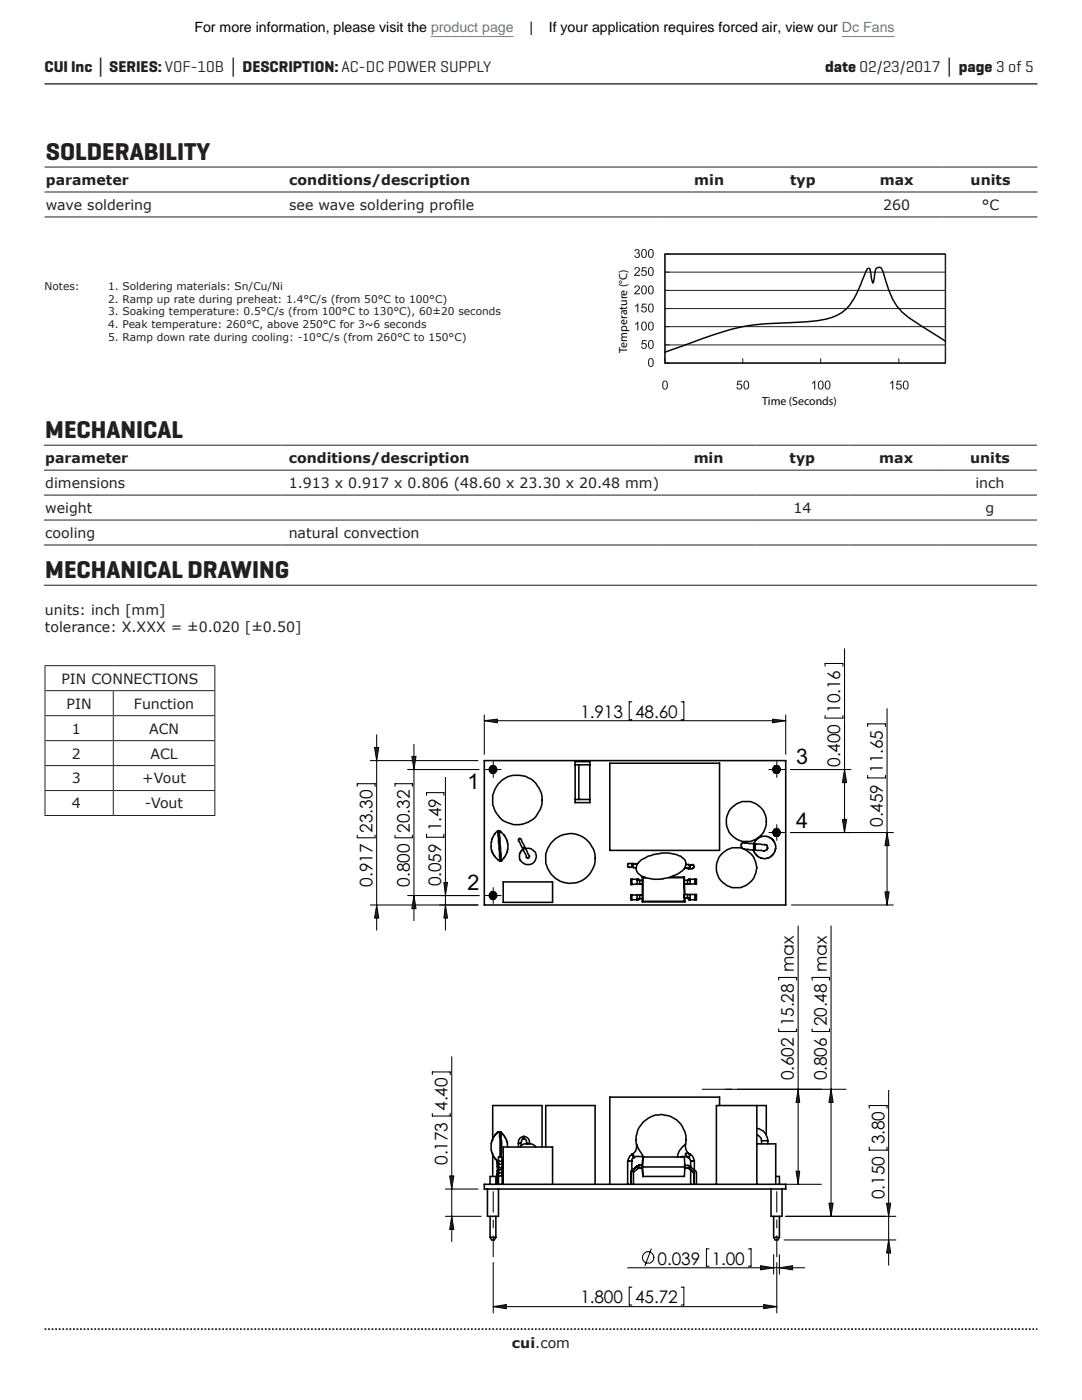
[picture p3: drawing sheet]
<svg xmlns="http://www.w3.org/2000/svg" width="216mm" height="279mm" viewBox="0 0 216 279" stroke-linecap="round" stroke-linejoin="round" font-family="sans-serif">
<path d="M8.9 16.7h198.1" fill="none" stroke="#231f20" stroke-width=".26"/>
<path d="M8.9 265.3h198.1" fill="none" stroke="#231f20" stroke-width=".35" stroke-dasharray=".4 .4 .4 .4 .4 .4" stroke-dashoffset=".7" stroke-linecap="butt"/>
<path d="M8.9 33.3h198.1M8.9 38.3h198.1M8.9 43.3h198.1" fill="none" stroke="#231f20" stroke-width=".2"/>
<path d="M132.7 50.7h55.9v21.8h-55.9z" fill="#fff"/>
<path d="M132.7 58h55.9M132.7 54.3h55.9M188.6 50.7h-55.9v21.8h.9M132.7 68.8h55.9M132.7 65.2h55.9M132.7 61.6h55.9M132.7 71.6v.9h55.9M148.2 71.6v.9M163.8 71.6v.9M179.3 71.6v.9" fill="none" stroke="#211d1e" stroke-width=".2"/>
<path d="M132.7 50.7h55.9v21.8h-55.9z" fill="none" stroke="#211d1e" stroke-width=".29"/>
<path d="M173.2 53.6l-.9 1.9a19 19 0 0 1-3.6 6.3 11.4 11.4 0 0 1-6.8 2.3l-8.9 .5a39.8 39.8 0 0 0-12.7 2.9l-7.6 2.8M173.4 53.5l.2 .1 .6 2.9 .2-.7a4.4 4.4 0 0 1 .5-2.3 .72 .72 0 0 1 1.2 .4l.6 2a13 13 0 0 0 3.9 6.9l1.8 1.3 6.2 4" fill="none" stroke="#040503" stroke-width=".29"/>
<g fill="#211d1e">
<path d="M129.7 71.7a.97 .97 0 0 0 .2 1.4 .92 .92 0 0 0 0-1.5zM129.6 71.5a.54 .54 0 0 1 .8 .5v.3a.6 .6 0 0 1-.3 .9 .6 .6 0 0 1-.8-.5v-.6z"/>
<path d="M129.7 68.1a.97 .97 0 0 0 .2 1.4 .92 .92 0 0 0 0-1.5zM129.6 67.9a.54 .54 0 0 1 .8 .4v.4a.6 .6 0 0 1-.3 .9 .6 .6 0 0 1-.8-.5v-.6zM128.1 67.9h.9v.2h-.7l-.1 .5a.59 .59 0 0 1 .8 .2 .59 .59 0 0 1-.3 .8 .59 .59 0 0 1-.8-.5h.2a.39 .39 0 0 0 .6 .2 .39 .39 0 0 0 .1-.6 .39 .39 0 0 0-.6 .1h-.2z"/>
<path d="M129.7 64.4a.97 .97 0 0 0 .2 1.4 .92 .92 0 0 0 0-1.4zM129.6 64.3a.54 .54 0 0 1 .8 .4v.4a.6 .6 0 0 1-.3 .8 .6 .6 0 0 1-.8-.4v-.7zM128.3 64.4a.97 .97 0 0 0 .2 1.4 .92 .92 0 0 0 0-1.4zM128.2 64.3a.54 .54 0 0 1 .8 .4l.1 .4a.6 .6 0 0 1-.4 .8 .6 .6 0 0 1-.7-.4l-.1-.7zM126.7 64.6l.7-.4v1.7h-.2v-1.3l-.5 .2z"/>
<path d="M129.7 60.8a.97 .97 0 0 0 .2 1.4 .92 .92 0 0 0 0-1.5zM129.6 60.7a.54 .54 0 0 1 .8 .4v.4a.6 .6 0 0 1-.3 .8 .6 .6 0 0 1-.8-.4v-.7zM128.1 60.6h.9v.2h-.7l-.1 .5a.59 .59 0 0 1 .8 .3 .59 .59 0 0 1-.3 .8 .59 .59 0 0 1-.8-.5h.2a.39 .39 0 0 0 .6 .1 .39 .39 0 0 0 .1-.6 .39 .39 0 0 0-.6 .1h-.2zM126.7 61l.7-.4v1.7h-.2v-1.3l-.5 .2z"/>
<path d="M129.7 57.2a.97 .97 0 0 0 .2 1.4 .92 .92 0 0 0 0-1.5zM129.6 57.1a.54 .54 0 0 1 .8 .4v.4a.6 .6 0 0 1-.3 .8 .6 .6 0 0 1-.8-.4v-.7zM128.3 57.2a.97 .97 0 0 0 .2 1.4 .92 .92 0 0 0 0-1.5zM128.2 57.1a.54 .54 0 0 1 .8 .4l.1 .4a.6 .6 0 0 1-.4 .8 .6 .6 0 0 1-.7-.4l-.1-.7zM126.7 57.1a.58 .58 0 0 1 .9 .1 .58 .58 0 0 1-.3 .9l-.5 .4h.9v.2h-1.2l.2-.4a.94 .94 0 0 0 .7-1.1h-.4l-.2 .3h-.2z"/>
<path d="M129.7 53.5a.97 .97 0 0 0 .2 1.4 .92 .92 0 0 0 0-1.4zM129.6 53.4a.54 .54 0 0 1 .8 .4v.4a.6 .6 0 0 1-.3 .8 .6 .6 0 0 1-.8-.4v-.7zM128.1 53.3h.9v.2h-.7l-.1 .5a.59 .59 0 0 1 .8 .3 .59 .59 0 0 1-.3 .8 .59 .59 0 0 1-.8-.5h.2a.39 .39 0 0 0 .6 .2 .39 .39 0 0 0 .1-.7 .39 .39 0 0 0-.6 .2l-.2-.1zM126.7 53.4a.58 .58 0 0 1 .9 .2 .58 .58 0 0 1-.3 .8l-.5 .5h.9v.2h-1.2l.2-.4a.94 .94 0 0 0 .7-1.1l-.4-.1-.2 .3h-.2z"/>
<path d="M129.7 49.9a.97 .97 0 0 0 .2 1.4 .92 .92 0 0 0 0-1.4zM129.6 49.8a.54 .54 0 0 1 .8 .4v.4a.6 .6 0 0 1-.3 .8 .6 .6 0 0 1-.8-.4v-.7zM128.3 49.9a.97 .97 0 0 0 .2 1.4 .92 .92 0 0 0 0-1.4zM128.2 49.8a.54 .54 0 0 1 .8 .4l.1 .4a.6 .6 0 0 1-.4 .8 .6 .6 0 0 1-.7-.4l-.1-.7zM126.8 49.8a.48 .48 0 0 1 .7 0 .48 .48 0 0 1-.1 .7 .55 .55 0 0 1 0 1 .55 .55 0 0 1-.8-.5h.2a.36 .36 0 0 0 .4 .3 .36 .36 0 0 0 .3-.5 .36 .36 0 0 0-.5-.2v-.2a.31 .31 0 0 0 .4-.2 .31 .31 0 0 0-.3-.4 .31 .31 0 0 0-.3 .4l-.2-.1z"/>
<path d="M180.6 76.2a.97 .97 0 0 0 .1 1.4 .92 .92 0 0 0 0-1.5zM180.4 76a.54 .54 0 0 1 .9 .5v.3a.6 .6 0 0 1-.3 .9 .6 .6 0 0 1-.8-.5v-.6zM179 76h.9v.2h-.7l-.1 .5a.59 .59 0 0 1 .8 .2 .59 .59 0 0 1-.4 .8 .59 .59 0 0 1-.7-.4l.2-.1a.39 .39 0 0 0 .6 .2 .39 .39 0 0 0 0-.6 .39 .39 0 0 0-.6 .1h-.2zM177.6 76.4l.6-.5v1.8h-.2v-1.4l-.4 .3zM165 76.2a.97 .97 0 0 0 .1 1.4 .92 .92 0 0 0 0-1.5zM164.8 76a.54 .54 0 0 1 .9 .5v.3a.6 .6 0 0 1-.3 .9 .6 .6 0 0 1-.8-.5v-.6zM163.6 76.2a.97 .97 0 0 0 .2 1.4 .92 .92 0 0 0 0-1.5zM163.5 76a.54 .54 0 0 1 .8 .5l.1 .3a.6 .6 0 0 1-.4 .9 .6 .6 0 0 1-.8-.5v-.6zM162 76.4l.7-.5v1.8h-.2v-1.4l-.5 .3zM148.8 76.2a.97 .97 0 0 0 .1 1.4 .92 .92 0 0 0 0-1.5zM148.6 76a.54 .54 0 0 1 .9 .5v.3a.6 .6 0 0 1-.3 .9 .6 .6 0 0 1-.8-.5v-.6zM147.2 76h.8v.2h-.7l-.1 .5a.59 .59 0 0 1 .9 .2 .59 .59 0 0 1-.4 .8 .59 .59 0 0 1-.7-.4l.2-.1a.39 .39 0 0 0 .6 .2 .39 .39 0 0 0 0-.6 .39 .39 0 0 0-.6 .1h-.2zM132.5 76.2a.97 .97 0 0 0 .2 1.4 .92 .92 0 0 0 0-1.5zM132.4 76a.54 .54 0 0 1 .8 .5l.1 .3a.6 .6 0 0 1-.4 .9 .6 .6 0 0 1-.7-.5l-.1-.6z"/>
</g>
<g fill="none" stroke="#231f20" stroke-width=".2">
<path d="M8.8 88.8h198.1M8.8 98.8h198.1M8.8 93.8h198.1M8.8 103.8h198.1M8.8 108.8h198.1M8.8 116.8h198.1M8.9 132.8h34.1M8.9 137.8h34.1M9 132.9v4.9M9 137.9v4.8M22.6 137.9v4.8M42.9 132.9v4.9"/>
<path d="M42.9 137.9v4.8M8.9 142.8h34.1M8.9 147.8h34.1M8.9 152.8h34.1M8.9 157.8h34.1M9 142.9v4.8M9 147.9v4.8M9 152.9v4.8M9 157.9v4.8M22.6 142.9v4.8M22.6 147.9v4.8M22.6 152.9v4.8"/>
<path d="M22.6 157.9v4.8M42.9 142.9v4.8M42.9 147.9v4.8M42.9 152.9v4.8M42.9 157.9v4.8M8.9 162.8h34.1"/>
</g>
<g fill="none" stroke="#040503" stroke-width=".31">
<path d="M96.6 151.8h60.2v28.8h-60.2zM98 153.3a.44 .44 0 0 1 .7 .1 .44 .44 0 0 1-.4 .6 .56 .56 0 0 1-.3-.7zM114.8 152h2.9v8.2h-2.9zM114.8 159.6h2.9M114.8 152.6h2.9M115.5 152.6v7M121.7 152.3h21.9v17.4h-21.9zM154.5 153.1h.1a.47 .47 0 0 1 .4-.3 .47 .47 0 0 1 .4 .4 .59 .59 0 0 1 0 .8 .59 .59 0 0 1-.8 0h-.1a.63 .63 0 0 1 0-.9zM154.7 153.2a.46 .46 0 0 1 .6 0 .46 .46 0 0 1 0 .6 .46 .46 0 0 1-.6 .1 .42 .42 0 0 1 0-.7zM154.7 153.5a.27 .27 0 0 1 .4-.1 .27 .27 0 0 1 0 .4h-.3zM97.9 178.5l.1-.1a.45 .45 0 0 1 .6-.2 .45 .45 0 0 1 .2 .5 .48 .48 0 0 1-.5 .4 .48 .48 0 0 1-.4-.6zM98 169a1.76 1.76 0 0 0 .4 1.3l.2 .6 1.1 .9"/>
<path d="M99.4 165.8l.1-.1 .2 .1 .4 6M99.4 165.8l.3 5.3 .1 .7h.3M99.4 165.8l-.8 .7-.5 1-.1 1.4M99.6 165.8h.2l.1 .2a3.6 3.6 0 0 1 .2 5.7v.1M100.4 176h9.9v4.1h-9.9zM103.4 167.6l.3-.3 .4 .3 .6 1.5M103.4 167.7l.9 1.6M104.3 169.3l.1 .2M104.4 169.5l.7 1.6M104.4 169.5l.4-.3 .6 1.4a.36 .36 0 0 1 .2 .5 .36 .36 0 0 1-.6 0M104.4 169.6a1.29 1.29 0 0 0-.7 1.7l.1 .4M104.7 169.1l-.4 .2"/>
<path d="M104.7 169.1l.1 .2M104.9 169.4a1.64 1.64 0 0 1 2.1 1.7 1.68 1.68 0 0 1-1.3 1.4 1.68 1.68 0 0 1-1.8-.8M125.7 173.1h.6M126.1 175.5h-.2v1h.2M126.1 178.6h-.2v1h.2M126.1 178.6h1M126.1 175.5h1.3v.2M126.1 175.5v1M126.1 178.6v1M126.3 173.1l.6 .2M126.3 172.3h-.4a.45 .45 0 0 0-.7 .3 .45 .45 0 0 0 .5 .6M126.3 172.3l-.2 .3v.4l.2 .1"/>
<path d="M126.3 172.3l.8 .1M127.1 172.4h-.4l-.6 .5 .1 .2h.2M127.1 178.6h.6M127.1 179.4h.6M127.1 175.7h.6M127.1 176.4h.6M127.1 175.5v.9M127.1 178.6v1M127.1 176.4l-1 .1M127.2 172.3l-.1 .1M127.4 179.4v.2h-1.3M127.7 171.9a8.6 8.6 0 0 1 8.1-1l.3 .3a1.59 1.59 0 0 1 .8 1.5 1.59 1.59 0 0 1-1.1 1.3 8.4 8.4 0 0 1-7.8 .8l-.3-.3a1.51 1.51 0 0 1 0-2.6z"/>
<path d="M127.7 175.7h.5M127.7 176.4h.5M127.7 175.7v.7M127.7 178.6v.8M127.7 178.6h.5M127.7 179.4h.5M128.2 175.1l.1 .1M128.2 175.1h.3M128.2 180h8.5M128.2 175.1v4.9M128.3 179.9h8.3M128.3 175.2v4.7"/>
<path d="M128.3 175.2h.5M128.3 179.9l-.1 .1M133.5 175.2h3M133.8 175.1h2.8M136.5 175.2l.1 4.7M136.6 175.1l-.1 .1M136.6 175.1v1.3M136.6 176.4l.1 2.1M136.6 179.9l.1 .1M136.6 175.7h.6M136.6 176.4h.6M136.7 179.2v.8"/>
<path d="M136.8 173.3l-.2 .1M136.8 173.3l.7 .1M136.9 172.4l.5 .1M137.2 175.7h.5M137.2 176.4h.5M137.2 178.5h.5M137.2 179.2h.5M137.2 178.5h-.6v.7h.6M137.2 175.7v.7M137.2 178.5v.7M137.4 172.5l.3 .3v.2l-.9 .3M137.4 172.5h.1"/>
<path d="M137.4 179.2v.4h1.3M137.5 172.5l.6 .1M137.5 172.5a.52 .52 0 0 1 0 .9M137.7 178.5h1M137.7 175.5v.9M137.7 178.5v1.1M137.7 176.4h1M138.1 172.5a.32 .32 0 0 1 .4 .2 .32 .32 0 0 1-.1 .4l-.3 .3h-.6M138.7 175.5h.3v.9h-.3M138.7 178.5h.3v1.1h-.3M138.7 175.5h-1.3v.2M138.7 175.5v.9"/>
<path d="M138.7 178.5v1.1M143.8 170.7a4 4 0 0 1 6.6 .5 4 4 0 0 1-3 5.9 4 4 0 0 1-4.3-5zM145.8 161.4a4 4 0 0 1 6.6 .6 4 4 0 0 1-3 5.9 4 4 0 0 1-4.4-5zM148.5 169.5l1.8 .1M150.3 169.6h.4M150.4 168.4l-1.7-.2a.59 .59 0 0 0-.8 .3 .59 .59 0 0 0 .3 .8M150.4 168.4l-.1 1.2M150.4 168.4l.4 .1M150.5 168.4l.2-.7 .4-.3a2.75 2.75 0 0 1 1.9-.5l1 .4 .3 .4a2.15 2.15 0 0 1-.2 3.1 2.27 2.27 0 0 1-3.7-1.2v-.1M150.8 168.5l1.5 .1a.54 .54 0 0 1 .7 .2l.2 .4h-.1M150.8 168.5l-.1 1.1M153.2 169.3l-.3 .3a.69 .69 0 0 1-.9 .1l-1.3-.1"/>
<path d="M154.7 165.7h.1a.42 .42 0 0 1 .4 0 .42 .42 0 0 1 .2 .5v.1a.47 .47 0 0 1-.6 .2 .47 .47 0 0 1-.2-.7zM96.6 236.4h60.2v.9h-60.2zM97.3 237.3v5.4h2.2v-5.4M97.8 236.4v-1.6h1.1v1.6M98.3 227.6v-7h9.9v8.3M98.3 230.2v4.6M99.2 234.3v.4M99.2 231.7v.5M99.2 234.3l.3 .2M99.2 234.7h.3M99.2 232.2l.1 .7M99.2 231.5v.2"/>
<path d="M99.2 234.7v1.7M99.2 234.7h.1M99.2 231.7h.1M99.3 232.9v.7M99.3 233.6l.2 .2M99.3 233.6l-.1 .7M99.3 233.6h.1M99.5 234.3v.4M99.5 231.7v.5M99.5 232.8l-.1 .1 .1 .7M99.5 234.7h.7M99.5 234.3a.42 .42 0 0 1 .7 0"/>
<path d="M99.5 231.7h.7M99.5 232.2a.42 .42 0 0 0 .7 0M99.5 233.6a.42 .42 0 0 1 .7 0M99.5 232.8l.3 .3 .4-.2M99.5 232.7l-.2 .2M99.5 232l-.3 .2M99.5 232.2v.6M99.5 233.6v.7M99.5 234.7v1.7M99.5 233.6h.1M99.5 234.7h.1M99.5 232.2h.1"/>
<path d="M99.6 225.9h.3M99.6 225.9l.2 1.4-.1 3.6M99.6 225.9h.1M99.6 225.9h-.2l-.7 .6-.7 1.6v1.5l.5 1.3 .9 .8h-.2M99.7 230.9h-.2v.8M99.7 230.9h.3M99.8 225.9l.7 .6 .4 .6 .3 .9 .2 .9M99.9 225.9l.2 1.9-.1 3.1M99.9 225.9h.1M100 230.9h.2v.8M100.2 234.3v.4M100.2 231.7v.5"/>
<path d="M100.2 232.9v.7M100.2 232.2v.7M100.2 233.6v.7M100.2 234.7v1.7M100.4 231.4l-.2 .1M100.4 236.4v-7.5h9.9v7.5M103.4 228.2h.6M103.4 228.2h.1M103.4 228.2v.7M104 228.2v.5M104.5 226.8l-.2 .1v.2l.2 .1M104.5 226.8a1.15 1.15 0 0 0-1.1 1.4"/>
<path d="M104.5 227.2l-.4 .4-.1 .6M104.5 226.8h.1M104.5 227.2h.1M104.6 226.8h-.2v.3l.2 .1M104.6 226.8a1.15 1.15 0 0 1 1 1.4M104.6 227.2l.4 .4 .1 .6M105.1 228.2h.5M105.1 228.3h.5M105.1 228.3a1.08 1.08 0 0 0-1.2 .6M105.1 228.2v.1M105.6 228.3a1.37 1.37 0 0 1 1.3 .6M105.6 228.2v.1"/>
<path d="M108.9 228.9v-8.3h9.8v15.8M125.2 231.7h.9M125.2 231.7v4.7M125.9 234.2v2.2M125.9 234.2h.1M126.1 230.4l-.4 .3-.5 1M126.1 230.4l.4 .6M126.1 233.6l-.2 .2v.4M126.1 231.7v1.9M126.1 230.4h.1M126.1 233.6h.1M126.2 230.4h-.1l.3 .1 .1 .2v.3"/>
<path d="M126.5 231l.4-.2h1.1l.3 .2M126.5 231l-.3 .2-.1 .5M126.5 231h.1M127 228.5a5 5 0 0 1 4.5-6 5 5 0 0 1 5.4 5.2l-.1 .8M127 228.5v.6l-.2 .7-.6 .6M127 228.5l1.4 2.4M127.1 232.8l-1 .8M127.1 232.8l.3 .3M127.1 232.8h.1M127.4 233.1l-1 .8v2.5M127.4 233.1h.8M127.7 232.6l-.6 .2"/>
<path d="M127.7 232.6h.5M128.2 232.6v.5M128.2 232.9l.1 1.9M128.2 232.9h8.5M128.2 233.1l.1 1.7M128.3 230.9l-.1 1.7M128.3 230.9h8.3l.1 2M128.3 230.9l-.1 2M135.8 230.9l1-.1 .5 .2M136.6 233.1h.8M136.6 232.6h.8l.3 .2M136.7 232.9l-.1 1.9h-8.3"/>
<path d="M136.8 228.5l.2 1.1 .6 .8M136.8 228.5v-.1a3.5 3.5 0 0 0-1.6 2.5M137.3 231h.1M137.4 231l.4 .7M137.4 233.1l.9 .8M137.4 233.1h.1M137.6 230.4l-.4-.2h-.4v.2l.5 .6M137.6 230.4h.1M137.7 230.4l.6 .6 .2 .7M137.7 230.4l-.3 .6M137.7 232.8l1.3 1.1v2.5M137.7 232.8h.1"/>
<path d="M137.7 232.8l-.3 .3M137.8 231.7h.7M137.8 231.7v1.2M137.8 233.5v2.9M138.3 233.9l.1 .3M138.3 233.9h.1M138.4 234.2h.1M138.4 234.2v2.2M138.5 231.7v1.8M143.6 220.6v-1.6h-21.9v17.4M151 228.3h3.8v8.1M151 220.6v15.8"/>
<path d="M151 220.6h-8.1v15.8M151 220.6h1.9v5.9M151 225.2a2.53 2.53 0 0 1 2.2 2.5M151 226.5a1.39 1.39 0 0 1 1 1.2M152 227.7v.6M152 227.7h1.2M153.2 227.7v.6M153.8 237.3v5.4h2.2v-5.4M154.8 234.8h.7v1.6M97.8 246.9l.3 .6h.5l.3-.6M97.8 242.7v4.2M97.8 246.9h1.1"/>
<path d="M98.9 242.7v4.2M154.4 246.9l.3 .6h.5l.3-.6M154.4 242.7v4.2M154.4 246.9h1.1M155.5 242.7v4.2"/>
<circle cx="98.3" cy="153.6" r=".22"/>
<circle cx="98.4" cy="153.6" r=".6"/>
<circle cx="98.4" cy="153.6" r=".78"/>
<circle cx="103.2" cy="159.7" r="5"/>
<circle cx="154.9" cy="153.6" r=".78"/>
<circle cx="98.3" cy="178.7" r=".6"/>
<circle cx="98.4" cy="178.7" r=".26"/>
<circle cx="98.4" cy="178.7" r=".78"/>
<circle cx="113.8" cy="171.3" r="4.9"/>
<circle cx="154.9" cy="166.1" r=".25"/>
<circle cx="154.9" cy="166.2" r=".78"/>
<circle cx="155" cy="166.2" r=".61"/>
</g>
<path d="M155.4 195.6v-.5h3.5v.5M159.3 184.8v51.6M162.1 195.6v-.5h3.4v.5M165.8 184.8v57.9M140.1 217.4h28.7M155.4 205.3v.6h3.5v-.6M162.1 205.3v.6h3.4v-.6M156.9 236.4h7M156.8 242.7h19.9" fill="none" stroke="#040503" stroke-width=".21"/>
<path d="M159.3 217.4l.3 2.6h-.8z" fill="#231f20"/>
<path d="M159.3 217.4l.3 2.6h-.8z" fill="none" stroke="#040503" stroke-width=".2"/>
<path d="M158.8 233.7h.8l-.3 2.7z" fill="#231f20"/>
<path d="M158.8 233.7h.8l-.3 2.7z" fill="none" stroke="#040503" stroke-width=".2"/>
<path d="M165.4 240.1h.8l-.4 2.6z" fill="#231f20"/>
<path d="M165.4 240.1h.8l-.4 2.6z" fill="none" stroke="#040503" stroke-width=".2"/>
<path d="M165.8 217.4l.4 2.6h-.8z" fill="#231f20"/>
<path d="M165.8 217.4l.4 2.6h-.8z" fill="none" stroke="#040503" stroke-width=".2"/>
<g fill="none" stroke="#040503" stroke-width=".21">
<path d="M164.6 132.9v-.5h3.6v.5M168.5 129.5v36.7M71.3 156.9v-.5h3.5v.5M73.9 151.8h21.5M75.2 146.7v38.9M78.8 156.9v-.5h3.5v.5M81.3 153.6h14.3M82.6 148.5v35.3M85.1 158.7v-.5h3.5v.5M88.9 155.1v30.5M96.6 143.8h60.2M96.6 142.7v7.8"/>
<path d="M96.8 153.6h3.2M98.4 152v3.1M126.1 140.1h-.5v3.5h.5M135.9 140.1h.6v3.5h-.6M153.4 153.6h3.2M155 152v3.1M156.8 142.7v7.8M157.7 153.6h12.1M164.6 142.8v.5h3.6v-.5M173.1 154.7v.6h3.6v-.6M173.1 145v-.5h3.6v.5M177 141.4v39.2"/>
<path d="M71.3 166.7v.5h3.5v-.5M78.8 166.7v.5h3.5v-.5M81.3 178.7h14.3M85.1 166.5v.6h3.5v-.6M96.8 178.7h3.2M98.4 177.2v3.1M153.4 166.2h3.2M155 164.6v3.1M157.7 166.2h20.6M73.9 180.6h21.5M157.9 180.6h20.4"/>
</g>
<path d="M88.9 180.6l.4 2.6h-.7z" fill="#231f20"/>
<path d="M88.9 180.6l.4 2.6h-.7z" fill="none" stroke="#040503" stroke-width=".2"/>
<path d="M88.6 176.1h.7l-.4 2.6z" fill="#231f20"/>
<path d="M88.6 176.1h.7l-.4 2.6z" fill="none" stroke="#040503" stroke-width=".2"/>
<path d="M82.2 151h.8l-.4 2.6z" fill="#231f20"/>
<path d="M82.2 151h.8l-.4 2.6z" fill="none" stroke="#040503" stroke-width=".2"/>
<path d="M82.6 178.7l.4 2.6h-.8z" fill="#231f20"/>
<path d="M82.6 178.7l.4 2.6h-.8z" fill="none" stroke="#040503" stroke-width=".2"/>
<path d="M168.5 153.6l.4 2.6h-.8z" fill="#231f20"/>
<path d="M168.5 153.6l.4 2.6h-.8z" fill="none" stroke="#040503" stroke-width=".2"/>
<path d="M168.1 163.5h.8l-.4 2.7z" fill="#231f20"/>
<path d="M168.1 163.5h.8l-.4 2.7z" fill="none" stroke="#040503" stroke-width=".2"/>
<path d="M154.2 143.5l2.6 .3-2.6 .5z" fill="#231f20"/>
<path d="M154.2 143.5l2.6 .3-2.6 .5z" fill="none" stroke="#040503" stroke-width=".2"/>
<path d="M96.6 143.8l2.7-.3v.8z" fill="#231f20"/>
<path d="M96.6 143.8l2.7-.3v.8z" fill="none" stroke="#040503" stroke-width=".2"/>
<path d="M75.2 180.6l.4 2.6h-.9z" fill="#231f20"/>
<path d="M75.2 180.6l.4 2.6h-.9z" fill="none" stroke="#040503" stroke-width=".2"/>
<path d="M74.7 149.2h.9l-.4 2.6z" fill="#231f20"/>
<path d="M74.7 149.2h.9l-.4 2.6z" fill="none" stroke="#040503" stroke-width=".2"/>
<path d="M177 166.2l.4 2.6h-.8z" fill="#231f20"/>
<path d="M177 166.2l.4 2.6h-.8z" fill="none" stroke="#040503" stroke-width=".2"/>
<path d="M176.6 178h.8l-.4 2.6z" fill="#231f20"/>
<path d="M176.6 178h.8l-.4 2.6z" fill="none" stroke="#040503" stroke-width=".2"/>
<g fill="none" stroke="#040503" stroke-width=".21">
<path d="M86.3 214.5v-.6h3.5v.6M90.1 210.9v36.9M177.3 217.6v34.9M86.3 222.2v.5h3.5v-.5M88.9 237.3h6.5M98.4 237.8v4.1M155 237.8v4.1M173.4 228.9v.6h3.6v-.6M173.4 221.2v-.6h3.6v.6M88.9 242.7h7.1M98.4 243.5v1.5M98.4 246.6v4.2"/>
<path d="M98.4 252v10M125.2 253h35.4M126.1 256.9h-.5v3.6h.5M130 249.2l-1.3 3.4M135.9 256.9h.6v3.6h-.6M141.5 249.2h-.5v3.5h.5M149.3 249.2h.6v3.5h-.6M154.4 250.4v3.9M155 243.5v1.5M155 246.6v4.2M155 252v10M155.5 250.4v3.9"/>
<path d="M156.5 247.5h22.3M156.7 242.7h22.1M98.4 260.8h56.6"/>
<circle cx="129.3" cy="251" r="1.16"/>
</g>
<path d="M176.9 240.1h.8l-.4 2.6z" fill="#231f20"/>
<path d="M176.9 240.1h.8l-.4 2.6z" fill="none" stroke="#040503" stroke-width=".2"/>
<path d="M177.3 247.5l.4 2.6h-.8z" fill="#231f20"/>
<path d="M177.3 247.5l.4 2.6h-.8z" fill="none" stroke="#040503" stroke-width=".2"/>
<path d="M151.8 252.6l2.6 .4-2.6 .4z" fill="#231f20"/>
<path d="M151.8 252.6l2.6 .4-2.6 .4z" fill="none" stroke="#040503" stroke-width=".2"/>
<path d="M155.5 253l2.6-.4v.8z" fill="#231f20"/>
<path d="M155.5 253l2.6-.4v.8z" fill="none" stroke="#040503" stroke-width=".2"/>
<path d="M152.4 260.3l2.6 .5-2.6 .4z" fill="#231f20"/>
<path d="M152.4 260.3l2.6 .5-2.6 .4z" fill="none" stroke="#040503" stroke-width=".2"/>
<path d="M98.4 260.8l2.6-.5v.9z" fill="#231f20"/>
<path d="M98.4 260.8l2.6-.5v.9z" fill="none" stroke="#040503" stroke-width=".2"/>
<path d="M89.7 234.7h.9l-.5 2.6z" fill="#231f20"/>
<path d="M89.7 234.7h.9l-.5 2.6z" fill="none" stroke="#040503" stroke-width=".2"/>
<path d="M90.1 242.7l.5 2.7h-.9z" fill="#231f20"/>
<path d="M90.1 242.7l.5 2.7h-.9z" fill="none" stroke="#040503" stroke-width=".2"/>
<path d="M86 7.3h16.5M168 7.3h10.5" fill="none" stroke="#4582a4" stroke-width=".2"/>
<g font-size="4.9" fill="#231f20">
<text x="9.1" y="31.9">SOLDERABILITY</text>
<text x="9" y="87.4">MECHANICAL</text>
<text x="9" y="115.4">MECHANICAL DRAWING</text>
</g>
<g font-size="4.3" fill="#040503">
<text x="158.9" y="152.5">3</text>
<text x="93.3" y="157.5">1</text>
<text x="158.9" y="165.3">4</text>
<text x="93.3" y="177.7">2</text>
</g>
<g font-size="3.5" fill="#040503">
<text x="115.8" y="143.2">1.913</text>
<text x="126.7" y="143.2">48.60</text>
<text x="167.7" y="142.3" transform="rotate(-90 167.7 142.3)">10.16</text>
<text x="167.7" y="153.1" transform="rotate(-90 167.7 153.1)">0.400</text>
<text x="176.2" y="154.2" transform="rotate(-90 176.2 154.2)">11.65</text>
<text x="74.3" y="166.2" transform="rotate(-90 74.3 166.2)">23.30</text>
<text x="81.8" y="166.2" transform="rotate(-90 81.8 166.2)">20.32</text>
<text x="88" y="165.9" transform="rotate(-90 88 165.9)">1.49</text>
<text x="176.2" y="165" transform="rotate(-90 176.2 165)">0.459</text>
<text x="74.3" y="176.9" transform="rotate(-90 74.3 176.9)">0.917</text>
<text x="81.8" y="176.9" transform="rotate(-90 81.8 176.9)">0.800</text>
<text x="88" y="176.8" transform="rotate(-90 88 176.8)">0.059</text>
<text x="158.4" y="194" transform="rotate(-90 158.4 194)">max</text>
<text x="165" y="194" transform="rotate(-90 165 194)">max</text>
<text x="158.4" y="204.8" transform="rotate(-90 158.4 204.8)">15.28</text>
<text x="165" y="204.8" transform="rotate(-90 165 204.8)">20.48</text>
<text x="158.4" y="215.6" transform="rotate(-90 158.4 215.6)">0.602</text>
<text x="165" y="215.6" transform="rotate(-90 165 215.6)">0.806</text>
<text x="89.3" y="232.5" transform="rotate(-90 89.3 232.5)">0.173 4.40</text>
<text x="176.5" y="239.3" transform="rotate(-90 176.5 239.3)">0.150 3.80</text>
<text x="131.2" y="252.4">0.039</text>
<text x="142" y="252.4">1.00</text>
<text x="115.8" y="260.1">1.800</text>
<text x="126.7" y="260.1">45.72</text>
</g>
<g font-size="3.2" fill="#231f20">
<text x="8.9" y="14.3">CUI Inc │ SERIES: VOF-10B │ DESCRIPTION: AC-DC POWER SUPPLY</text>
<text x="164.6" y="14.3">date 02/23/2017 │ page 3 of 5</text>
</g>
<g font-size="2.8">
<text x="38.8" y="6.4">For more information, please visit the product page</text>
<text x="105.6" y="6.4">|</text>
<text x="109.5" y="6.4">If your application requires forced air, view our Dc Fans</text>
</g>
<g font-size="2.8" fill="#231f20">
<text x="9.1" y="36.9">parameter</text>
<text x="9.1" y="41.9">wave soldering</text>
<text x="57.7" y="36.9">conditions/description</text>
<text x="57.7" y="41.9">see wave soldering prof</text>
<text x="90.4" y="41.9">ile</text>
<text x="138.5" y="36.9">min</text>
<text x="157.7" y="36.9">typ</text>
<text x="175.6" y="36.9">max</text>
<text x="176.2" y="41.9">260</text>
<text x="193.7" y="36.9">units</text>
<text x="195.9" y="41.9">°C</text>
<text x="9" y="92.4">parameter</text>
<text x="57.6" y="92.4">conditions/description</text>
<text x="138.4" y="92.4">min</text>
<text x="157.6" y="92.4">typ</text>
<text x="175.5" y="92.4">max</text>
<text x="193.6" y="92.4">units</text>
<text x="9" y="97.4">dimensions</text>
<text x="57.6" y="97.4">1.913 x 0.917 x 0.806 (48.60 x 23.30 x 20.48 mm)</text>
<text x="194.6" y="97.4">inch</text>
<text x="9" y="102.4">weight</text>
<text x="9" y="107.4">cooling</text>
<text x="57.6" y="107.4">natural convection</text>
<text x="158.3" y="102.4">14</text>
<text x="196.7" y="102.4">g</text>
<text x="9" y="122.7">units: inch [mm]</text>
<text x="9" y="126">tolerance: X.XXX = ±0.020 [±0.50]</text>
<text x="12.2" y="136.4">PIN CONNECTIONS</text>
<text x="13.3" y="141.4">PIN</text>
<text x="26.7" y="141.4">Function</text>
<text x="14.3" y="146.4">1</text>
<text x="29.7" y="146.4">ACN</text>
<text x="14.3" y="151.4">2</text>
<text x="30" y="151.4">ACL</text>
<text x="14.3" y="156.4">3</text>
<text x="14.3" y="161.3">4</text>
<text x="28.4" y="156.4">+Vout</text>
<text x="28.9" y="161.3">-Vout</text>
<text x="102.2" y="269">cui.com</text>
</g>
<g font-size="2.4" fill="#040503">
<text x="125.2" y="70.4" transform="rotate(-90 125.2 70.4)">Temperature (°C)</text>
<text x="152.1" y="80.8">Time (Seconds)</text>
</g>
<g font-size="2.1" fill="#231f20">
<text x="8.9" y="57.9">Notes:</text>
<text x="21.6" y="57.9">1. Soldering materials: Sn/Cu/Ni</text>
<text x="21.6" y="60.4">2. Ramp up rate during preheat: 1.4°C/s (from 50°C to 100°C)</text>
<text x="21.6" y="63">3. Soaking temperature: 0.5°C/s (from 100°C to 130°C), 60±20 seconds</text>
<text x="21.6" y="65.5">4. Peak temperature: 260°C, above 250°C for 3~6 seconds</text>
<text x="21.6" y="68">5. Ramp down rate during cooling: -10°C/s (from 260°C to 150°C)</text>
</g>
</svg>
